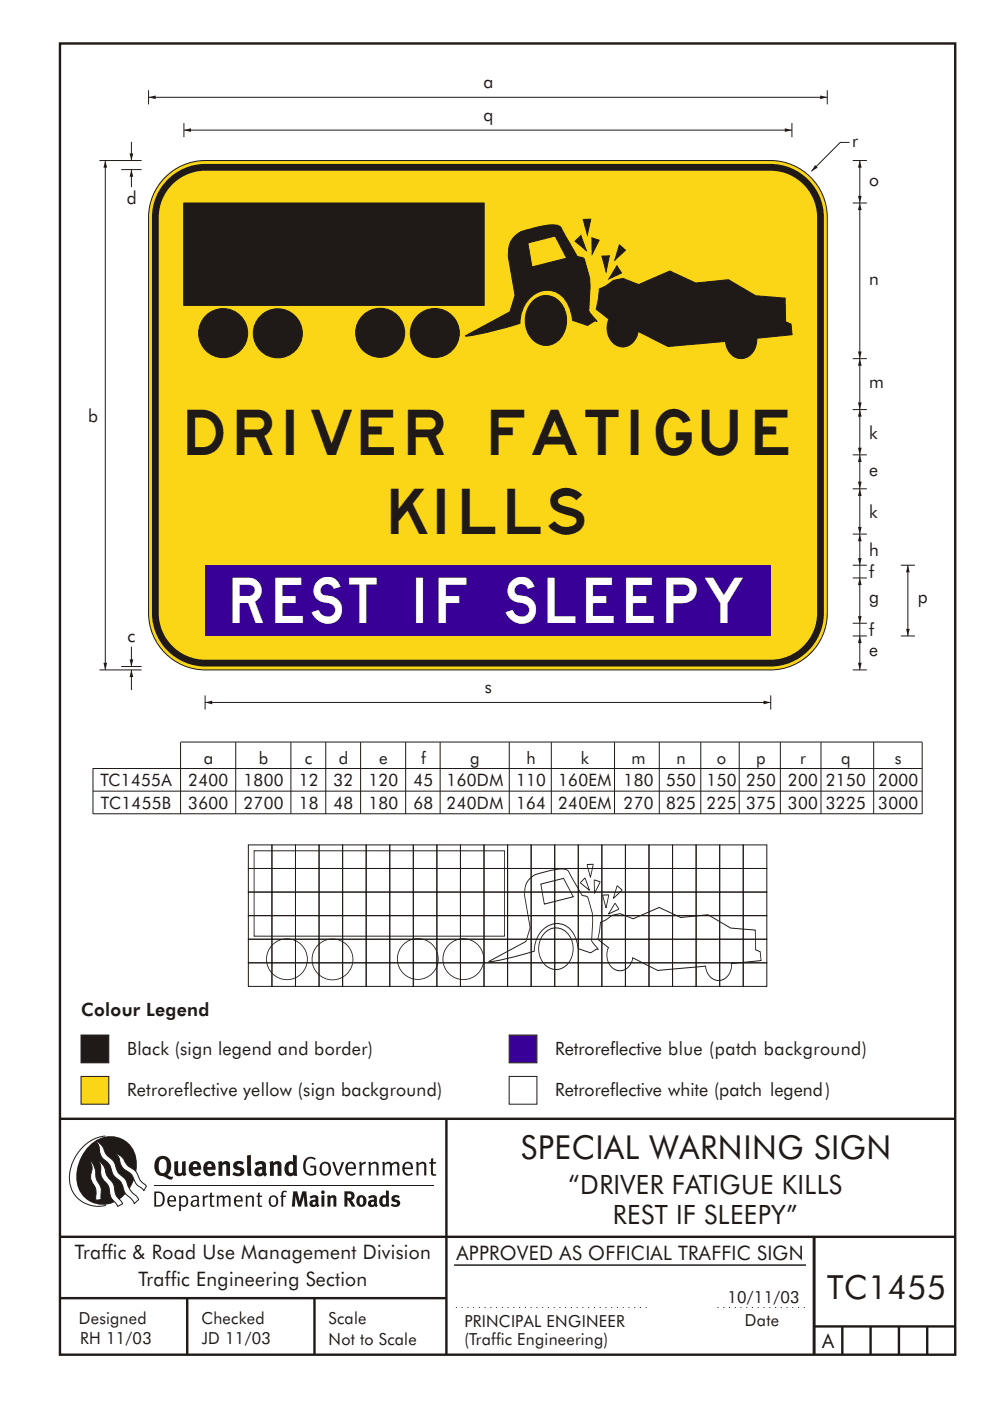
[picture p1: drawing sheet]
<svg xmlns="http://www.w3.org/2000/svg" width="210mm" height="297mm" viewBox="0 0 210 297" stroke-linecap="round" stroke-linejoin="round" font-family="sans-serif">
<g fill="none" stroke="#1f1a17" stroke-width=".51">
<path d="M12.7 9.2h190v278h-190zM12.7 237.2h190M94.7 237.1v50.1M12.7 262.2h190.1M12.7 275.2h82M39.7 275.2v12M66.7 275.2v12M172.7 262.2v25M172.7 281.2h30M178.7 281.2v6M184.7 281.2v6M190.7 281.2v6"/>
<path d="M196.7 281.2v6"/>
</g>
<path d="M96.4 268.2h74.6" fill="none" stroke="#1f1a17" stroke-width=".21"/>
<path d="M96.7 277.2h40.9" fill="none" stroke="#1f1a17" stroke-width=".21" stroke-dasharray=".2 1" stroke-linecap="butt"/>
<g fill="#1f1a17">
<path d="M64.9 245.6a1.61 1.61 0 0 1 2.1 .1l-.2 .2a1.17 1.17 0 0 0-1.4-.1 1.17 1.17 0 0 0-.6 1.2 1.42 1.42 0 0 0 1.2 1.9l.7-.2v-1.2h-.8l-.1-.4h1.3v1.9a1.82 1.82 0 0 1-2.2-.1 1.82 1.82 0 0 1-.6-2.1l.2-.7z" fill-rule="evenodd"/>
<path d="M68.2 246.6a1.77 1.77 0 0 0 .4 2.6 1.39 1.39 0 0 0 1.4-.5 1.39 1.39 0 0 0 .2-1.5 1.19 1.19 0 0 0-2-.6zM68.5 246.8a.83 .83 0 0 1 1 .1 .83 .83 0 0 1 .2 1 .75 .75 0 0 1-.6 1 .75 .75 0 0 1-.8-.8v-.9z" fill-rule="evenodd"/>
<path d="M70.5 246.4l.4-.1 .8 2.4 .8-2.3h.5l-1.1 2.8h-.4z" fill-rule="evenodd"/>
<path d="M73.6 246.7a1.74 1.74 0 0 0 .5 2.5h.9l.5-.3-.2-.3a.89 .89 0 0 1-1.1 .2 .89 .89 0 0 1-.4-.9h1.7a1.15 1.15 0 0 0-.4-1.4 1.15 1.15 0 0 0-1.5 .2zM74 246.9a.67 .67 0 0 1 .8-.1 .67 .67 0 0 1 .3 .7h-1.3z" fill-rule="evenodd"/>
<path d="M76.2 246.4l.4-.1 .1 .5 .5-.4 .5-.1-.2 .5a.61 .61 0 0 0-.8 .6v1.8h-.4z" fill-rule="evenodd"/>
<path d="M78.1 246.4l.5-.1 .1 .5a.89 .89 0 0 1 .9-.5 .89 .89 0 0 1 .7 .8v2.1h-.4v-2.1l-.1-.3-.3-.1-.8 .4v2.1h-.4z" fill-rule="evenodd"/>
<path d="M81.1 246.4l.4-.1 .1 .4a.83 .83 0 0 1 .8-.4 .83 .83 0 0 1 .7 .5 .86 .86 0 0 1 .9-.5 .86 .86 0 0 1 .7 .8v2.1h-.4l-.1-2.3a.5 .5 0 0 0-.8 0l-.2 .2v2.1h-.5v-2.2l-.4-.3-.7 .4v2.1h-.4z" fill-rule="evenodd"/>
<path d="M85.7 246.7a1.74 1.74 0 0 0 .5 2.5h.9l.5-.3-.2-.3a.89 .89 0 0 1-1.1 .2 .89 .89 0 0 1-.4-.9h1.7a1.15 1.15 0 0 0-.5-1.4 1.15 1.15 0 0 0-1.4 .2zM86 246.9a.67 .67 0 0 1 .9-.1 .67 .67 0 0 1 .3 .7h-1.3z" fill-rule="evenodd"/>
<path d="M88.3 246.4l.4-.1 .1 .5a.89 .89 0 0 1 .9-.5 .89 .89 0 0 1 .7 .8v2.1h-.4v-2.1l-.1-.3-.3-.1-.8 .4v2.1h-.4z" fill-rule="evenodd"/>
<path d="M91.5 245.7l.4-.2v.9h.7l-.2 .3h-.5v2.1l.1 .1h.5l.1 .3a.71 .71 0 0 1-1.2-.5v-2h-.3v-.3h.3z" fill-rule="evenodd"/>
<path d="M37 246.3l.8-.2v2a.46 .46 0 0 0 .2 .7 .46 .46 0 0 0 .6-.3v-2.2l.8-.1v2.3l.2 .6-.6 .3-.2-.3a1.03 1.03 0 0 1-1.2 .2 1.03 1.03 0 0 1-.6-1z" fill-rule="evenodd"/>
<path d="M40.4 246.6a1.64 1.64 0 0 0 0 2.3 1.64 1.64 0 0 0 2.3 .1l-.4-.5a.78 .78 0 0 1-.9 .3 .78 .78 0 0 1-.5-.8h1.8a1.37 1.37 0 0 0-.6-1.6 1.37 1.37 0 0 0-1.7 .2zM41 246.9a.48 .48 0 0 1 .7-.1 .48 .48 0 0 1 .2 .6h-1z" fill-rule="evenodd"/>
<path d="M43.5 246.6a1.65 1.65 0 0 0-.2 2 1.65 1.65 0 0 0 1.9 .7l.5-.3-.3-.5a.78 .78 0 0 1-.9 .3 .78 .78 0 0 1-.5-.8h1.8a1.37 1.37 0 0 0-.6-1.6 1.37 1.37 0 0 0-1.7 .2zM44.1 246.9a.48 .48 0 0 1 .6-.1 .48 .48 0 0 1 .2 .6h-.9z" fill-rule="evenodd"/>
<path d="M46.3 246.4l.7-.3 .1 .4a.95 .95 0 0 1 1-.3 .95 .95 0 0 1 .7 .9v2.2h-.8v-2.3l-.3-.2-.5 .3v2.2h-.8z" fill-rule="evenodd"/>
<path d="M49.7 246.5a1.73 1.73 0 0 1 2-.1l-.2 .6-.6-.2a.42 .42 0 0 0-.6 .3l.2 .2a1.23 1.23 0 0 1 1.4 1 1.47 1.47 0 0 1-2.3 .9l-.3-.1 .3-.6 .7 .3a.47 .47 0 0 0 .7-.3 .87 .87 0 0 0-1-.6l-.4-.2-.1-.4z" fill-rule="evenodd"/>
<path d="M54.1 246.6l.3 .6 .3-.2a.62 .62 0 0 1 .9 0v.4a1.21 1.21 0 0 0-1.3 .3 1.21 1.21 0 0 0-.2 1.4 1.19 1.19 0 0 0 1.7 0l.5 .3 .4-.4-.3-.4v-1.3a.96 .96 0 0 0-1.3-1.1zM55 248.1l.6-.1v.6a.43 .43 0 0 1-.6 .1 .43 .43 0 0 1 0-.6z" fill-rule="evenodd"/>
<path d="M57.2 246.4l.7-.3 .1 .4a.95 .95 0 0 1 1-.3 .95 .95 0 0 1 .7 .9v2.2h-.8v-2.3l-.3-.2-.5 .3v2.2h-.8z" fill-rule="evenodd"/>
<path d="M62.2 244.8v1.6a1.29 1.29 0 0 0-1.4 .1 1.29 1.29 0 0 0-.5 1.3 1.24 1.24 0 0 0 .5 1.4 1.24 1.24 0 0 0 1.5-.1l.1 .2h.7l-.1-4.3zM61.5 246.9h.4l.3 .1v1.5l-.3 .2a.48 .48 0 0 1-.6-.5 1.52 1.52 0 0 1 .2-1.3z" fill-rule="evenodd"/>
<path d="M52.4 245l.8-.2 .2 4.5h-.8l-.1-.2z" fill-rule="evenodd"/>
</g>
<path d="M22.4 240.9a9 9 0 0 0-7.4 10.8 6.2 6.2 0 0 0 7.5 3.9M32.7 251.4h59.4" fill="none" stroke="#1f1a17" stroke-width=".21"/>
<path d="M19.1 242.7a5.7 5.7 0 0 1 6.5-1.4 5.7 5.7 0 0 1 3.4 5.7 8.6 8.6 0 0 1-6.2 8.4 5.7 5.7 0 0 1-6.5-7.1 9.9 9.9 0 0 1 2.8-5.6z" fill-rule="evenodd" fill="#1f1a17"/>
<path d="M24.4 244.6a3.1 3.1 0 0 1 2.3 2.1l.8 .8a3.2 3.2 0 0 1 2 2.3l.4 .7 1.2 1-.6 .9-.2-.3a3.5 3.5 0 0 1-1.9-2 3.8 3.8 0 0 0-2.1-2.2 3.5 3.5 0 0 1-1-2.3zM20.4 242a3.4 3.4 0 0 1 1.9 2.4l.7 .9a3.3 3.3 0 0 1 1.7 2.5 4.4 4.4 0 0 0 1.7 2l.3 .3a6.1 6.1 0 0 0 2.5 3.7l.2 .5-.9 .9a6.1 6.1 0 0 0-1.9-2.2l-.4-.7a3.6 3.6 0 0 0-1.9-2.8l-.6-1.1a3.6 3.6 0 0 0-1.9-2.8 3.7 3.7 0 0 1-.8-2.4zM21 246.2a3.4 3.4 0 0 1 1.5 2.7l.6 .9a3.8 3.8 0 0 1 1.4 3.1l.3 .8 1.2 1.5-1 .6-.5-.8a3.2 3.2 0 0 1-1.3-2.8 4.3 4.3 0 0 0-1.4-2.2 4.7 4.7 0 0 1-.5-2.9zM19.2 246.1a5.1 5.1 0 0 1 1.2 3.7l.3 .7a3.1 3.1 0 0 1 .7 3l.1 .8-1.1 .2-.1-.8a3.5 3.5 0 0 0-.9-3.2 3.6 3.6 0 0 1 .1-2.6z" fill-rule="evenodd" fill="#fff" stroke="#1f1a17" stroke-width=".21"/>
<g fill="#1f1a17">
<path d="M33.4 245.5a2.51 2.51 0 0 0 .4 3.7l.8 .2a2.78 2.78 0 0 0 2 .6l.2-.5h-.6l-.7-.4a2.56 2.56 0 0 0 0-3.8 1.83 1.83 0 0 0-2.1 .2zM34 245.9a.87 .87 0 0 1 1 0 .87 .87 0 0 1 .4 .9v.4a1.17 1.17 0 0 1-.9 1.5h-.3a2.38 2.38 0 0 1-.2-2.8z" fill-rule="evenodd"/>
<path d="M33.1 252.9v2.6a1.12 1.12 0 0 0 1.2-.3 1.12 1.12 0 0 0 .2-1.1l-.1-.6-.3-.4zM32.7 252.6h1.1a1.67 1.67 0 0 1 1.2 1.7 1.67 1.67 0 0 1-1.3 1.5h-1zM36.1 253.9l-.2 .6h1.1a.55 .55 0 0 0-.3-.7 .55 .55 0 0 0-.6 .1zM35.8 253.8a.95 .95 0 0 1 1.2-.2 .95 .95 0 0 1 .4 1.1h-1.5a.72 .72 0 0 0 .4 .8 .72 .72 0 0 0 .9-.1l.1 .2a1.15 1.15 0 0 1-1.5 0 1.15 1.15 0 0 1-.2-1.5zM38.4 254.1v1.2a.7 .7 0 0 0 .9 .1 .7 .7 0 0 0 .2-.9 .61 .61 0 0 0-.4-.7 .61 .61 0 0 0-.7 .3zM38 253.5l.3-.1 .1 .4a.95 .95 0 0 1 1.2-.1 .95 .95 0 0 1 .3 1.1 .92 .92 0 0 1-.5 1 .92 .92 0 0 1-1-.2v1.1l-.4 .1zM40.9 254.9a.5 .5 0 0 0 .2 .7 .5 .5 0 0 0 .7-.3v-.7zM40.5 253.8a1 1 0 0 1 1.7 .2v1.4l.2 .3-.2 .2-.3-.3a.78 .78 0 0 1-1.4-.1 .78 .78 0 0 1 .8-1.1h.5a.58 .58 0 0 0-.3-.7 .58 .58 0 0 0-.7 .3zM43 253.5l.3-.1 .1 .4 .3-.3h.5l-.2 .3a.52 .52 0 0 0-.6 .6v1.4h-.4zM44.6 252.9l.4-.1-.1 .7h.6l-.1 .3h-.5v1.5a.35 .35 0 0 0 .6 .3v.2a.57 .57 0 0 1-.6 .1 .57 .57 0 0 1-.3-.5v-1.6h-.3v-.3h.3zM45.9 253.5l.4-.1 .1 .4 .2-.2a.64 .64 0 0 1 1 .2 .7 .7 0 0 1 .8-.4 .7 .7 0 0 1 .5 .7v1.7h-.4v-1.7l-.2-.3-.7 .3v1.7h-.3v-1.6a.38 .38 0 0 0-.3-.5 .38 .38 0 0 0-.5 .3l-.1 .1v1.7h-.4zM50.2 253.9l-.2 .6h1.1a.55 .55 0 0 0-.2-.7 .55 .55 0 0 0-.7 .1zM49.9 253.8a.95 .95 0 0 1 1.2-.2 .95 .95 0 0 1 .4 1.1h-1.5a.72 .72 0 0 0 .4 .8 .72 .72 0 0 0 .9-.1l.1 .2a1.15 1.15 0 0 1-1.5 0 1.15 1.15 0 0 1-.2-1.5zM52.1 253.5l.3-.1 .1 .4a.72 .72 0 0 1 .8-.4 .72 .72 0 0 1 .6 .7v1.7h-.4v-1.5a.45 .45 0 0 0-.3-.6 .45 .45 0 0 0-.5 .3l-.2 .1v1.7h-.3zM54.7 252.9l.4-.1v.7h.6l-.1 .3h-.5v1.5a.35 .35 0 0 0 .5 .3v.2a.57 .57 0 0 1-.6 .1 .57 .57 0 0 1-.3-.5v-1.6h-.3v-.3h.3zM57.6 253.9l-.2 .7a.65 .65 0 0 0 .3 .9 .65 .65 0 0 0 .8-.3l.1-.1a.93 .93 0 0 0-.7-1.4zM57.3 253.8a1.12 1.12 0 0 1 1.4 0 1.12 1.12 0 0 1 .2 1.4 1.01 1.01 0 0 1-1.2 .7 1.01 1.01 0 0 1-.7-1.2zM59.9 252.6l.5-.2 .5 .2-.2 .2-.3-.1-.3 .2v.6h.6l-.1 .3h-.5v2h-.4v-2h-.2v-.3h.2zM62.2 252.6l-.3 3.2h.7l.1-2.2 .6 2.2h.5l.7-2.2 .1 2.2h.7l-.3-3.2h-.9l-.5 2.1-.5-2.1zM65.7 253.7l.3 .5a.51 .51 0 0 1 .5-.3 .51 .51 0 0 1 .4 .4v.1a.88 .88 0 0 0-1.1 .3 .88 .88 0 0 0 .2 1.1 .9 .9 0 0 0 1.1-.1l.3 .3 .4-.4-.3-.3v-1.1a.87 .87 0 0 0-.4-.8 .87 .87 0 0 0-1 .1zM66.4 254.9l.5-.1v.5l-.1 .1h-.3l-.2-.1zM68.2 253.5v2.3h.6v-2.4zM68.1 252.8a.4 .4 0 0 0 .8 0 .4 .4 0 0 0-.8 0zM69.4 253.5l.1 2.3h.6v-1.7a.33 .33 0 0 1 .4-.2 .33 .33 0 0 1 .2 .4v1.5h.7v-1.7a.75 .75 0 0 0-.6-.7 .75 .75 0 0 0-.8 .3v-.3zM73.1 252.6v3.2h.6v-1.3l.3 .2 .7 1.1h.7l-.9-1.4a.94 .94 0 0 0 .7-1 .94 .94 0 0 0-.9-.8zM73.7 253.1a.51 .51 0 0 1 .7 .1 .51 .51 0 0 1-.1 .8h-.6zM75.9 253.7a1.19 1.19 0 0 0-.1 1.8 1.19 1.19 0 0 0 1.7-.1 1.19 1.19 0 0 0 0-1.6 1.19 1.19 0 0 0-1.6-.1zM76.5 253.9h.2a.99 .99 0 0 1 0 1.5 1.06 1.06 0 0 1-.2-1.5zM78.1 253.7l.3 .5a.51 .51 0 0 1 .5-.3 .51 .51 0 0 1 .4 .4v.1a.88 .88 0 0 0-1.1 .3 .88 .88 0 0 0 .2 1.1 .9 .9 0 0 0 1.1-.1l.3 .3 .4-.4-.2-.3v-1.1a.87 .87 0 0 0-.5-.8 .87 .87 0 0 0-1 .1zM78.9 254.9l.4-.1v.5l-.1 .1h-.3l-.2-.1zM81.9 252.4v1.2a1.2 1.2 0 0 0-1.4 .5 1.2 1.2 0 0 0 .2 1.5l.5 .3 .8-.2v.1h.6l-.1-3.3zM81.4 254l.5 .1-.1 1.2a.46 .46 0 0 1-.5 0 .46 .46 0 0 1-.2-.6zM83.3 253.6a.79 .79 0 0 0-.2 1 .79 .79 0 0 0 1 .3 .33 .33 0 0 1 0 .5 .33 .33 0 0 1-.5 0l-.5-.2-.2 .4a1.15 1.15 0 0 0 1.2 .3 1.15 1.15 0 0 0 .8-1 1.49 1.49 0 0 0-1.2-.7 .4 .4 0 0 1 .3-.4 .4 .4 0 0 1 .4 .1l.2 .1 .2-.4a1.47 1.47 0 0 0-1.5 0z" fill-rule="evenodd"/>
</g>
<path d="M17.2 228.2h5.9v5.9h-5.9z" fill-rule="evenodd" fill="#fad617" stroke="#1f1a17" stroke-width=".21"/>
<path d="M17.2 219.4h5.9v5.9h-5.9z" fill-rule="evenodd" fill="#1f1a17" stroke="#1f1a17" stroke-width=".21"/>
<path d="M152.2 277.2h18.8" fill="none" stroke="#1f1a17" stroke-width=".21" stroke-dasharray=".2 1" stroke-linecap="butt"/>
<g fill="#1f1a17">
<path d="M53.9 198.4h53.1v.2h-53.1zM107 198.5l.1 .1zM106.9 180.4h.2v18.1h-.2zM107 180.3l.1 .1zM53.9 180.3h53.1v.2h-53.1zM53.8 180.3l.1 .1zM53.8 180.4h.2v18.1h-.2zM53.8 198.5l.1 .1z"/>
<path d="M114.7 187.3l4.9-1.2v.2l-4.8 1.3zM114.6 187.4h.1zM114.7 187.5l.1-.1 .8 4.3h-.2zM115.4 191.7l.1 .1zM115.5 191.6l6.1-1.6v.2l-6.1 1.6zM121.6 190.1l.2 .1zM119.5 186.3l.1-.1 2.1 3.9-.2 .1zM125.7 195.1h.1l-.2 4.3h-.2zM125.6 193.6h.2v1.5h-.1zM124.7 190.5l.2-.1 .9 3.2h-.2zM124.1 189.8a.76 .76 0 0 1 .8 .6h-.2l-.1-.2-.6-.1zM123.5 189.7l.6 .1-.1 .3-.6-.2zM122.2 187.8l.1-.2 .8 1.3 .4 .8-.1 .1zM120.6 184.9l.1-.1 1.6 2.8-.1 .2zM113.7 185.3l2.8-.8a7 7 0 0 1 3.9-.1l.3 .4-.1 .1a2.25 2.25 0 0 0-2.3-.5l-4.6 1.1zM113.5 185.3h.2v.2h-.2zM112.2 186.4l1.3-1.1 .1 .2a4.1 4.1 0 0 0-2.2 4.3h-.2v-.6a4.1 4.1 0 0 1 1-2.8zM111.2 189.8l.2 .1zM111.2 189.9h.2l1.2 6.8h-.2zM112.4 196.6l.2 .1-.9 2.9h-.2zM103.8 203.7l7.8-4.2v.2l-7.8 4.2zM103.7 203.8l.1 .1zM103.6 203.8l.2 .1 .1-.1v.2l-.3-.1zM103.9 203.8l.8-.1v.2l-.8 .1zM104.7 203.7l3.9-.8 4.7-1.3 .1 .2-4.7 1.3-4 .8zM113.3 201.7l.1 .1zM114.9 197.3l1-.9 .1 .2a6 6 0 0 0-2.6 5.1h-.1a6.6 6.6 0 0 1 1.6-4.4zM115.9 196.4l1.2-.5 .8-.2v.2l-.8 .2-1.1 .5zM117.9 195.7l1.3 .1 .8 .3-.1 .2-.8-.3-1.2-.1zM120 196.1a6.1 6.1 0 0 1 2.8 5h-.2a5.9 5.9 0 0 0-2.7-4.8zM122.6 201.1v.1zM122.7 201l2.6 .9v.2l-2.7-.9zM125.3 202v.1zM125.3 201.9l1.3-.8 .1 .2-1.4 .8zM126.7 201.1l.3 .3-.4-.1zM126.5 200.6l.5 .8-.6-.6zM125.4 199.4h.2l.9 1.2-.1 .2zM118.5 205.4h.2v.2h-.2zM116 204.8a3.1 3.1 0 0 0 2.5 .6v.2h-1.3l-1.3-.6zM114.4 202.5l.1-.1 .6 1.4 .9 1-.1 .2-.9-1.1zM114.3 202.1l.1-.1 .1 .4-.1 .1zM114.8 198.7l.2 .1-.6 1.5v1.7l-.1 .1v-1.8zM115.4 197.8l.8-.7 1-.4v.2l-1.3 .7-.9 1.2-.2-.1zM117.2 196.7h.2v.2h-.2zM117.4 196.7a3.2 3.2 0 0 1 2.6 .6l-.1 .2a3.1 3.1 0 0 0-2.5-.6zM120 197.3l.9 1.1 .6 1.4-.1 .1-.6-1.4-.9-1zM121.4 199.9l.1-.1 .1 .4h-.2zM121.4 200.2h.2l.1 .6-.1 1.2-.5 1.6-.2-.1 .5-1.5zM118.7 205.4l1.3-.7 .9-1.2 .2 .1-1 1.3-.9 .5-.5 .2z"/>
<path d="M129.1 193.7v.2l1.1-.5v-.2zM130.2 193.2v.2l1.1-.5v-.2zM131.2 192.7l.1 .1zM130.8 192.2l.4 .6 .2-.1-.4-.6zM130.4 191.5l.4 .7 .2-.1-.4-.7zM130.4 191.5h.2l-.1 .2zM130.4 191.4l-.7 1.2 .2 .1 .7-1.2zM129.7 192.6l-.7 1.1 .2 .2 .7-1.2zM129.1 193.7l.1 .2z"/>
<path d="M126.7 188.1l-.7 1.3 .2 .1 .6-1.3zM127.3 186.9l-.6 1.2 .1 .1 .6-1.2zM127.3 186.9v.2zM126.7 186.7v.2l.6 .2 .1-.2zM126.1 186.4l-.1 .2 .7 .3v-.2zM126.1 186.5l.1 .2zM126 186.5v1.5h.2v-1.5zM126 188v1.4h.2v-1.4zM126 189.4h.2z"/>
<path d="M130.1 190.4l.1 .2 .9-.9-.1-.2zM131 189.5l.1 .2 1-.9-.1-.2zM131.9 188.7h.1zM131.5 188.2l-.1 .1 .6 .5 .1-.2zM131 187.7l-.1 .2 .5 .4 .1-.1zM130.9 187.8l.1 .1zM130.9 187.7l-.5 1.4 .2 .1 .4-1.4zM130.4 189.1l-.4 1.3 .2 .1 .4-1.3zM130.1 190.4l.1 .1z"/>
<path d="M125.5 184.6l-.3 1.4 .2 .1 .3-1.4zM125.8 183.2l-.3 1.4 .2 .1 .3-1.4zM125.8 183.2l.1 .2zM125.2 183.2v.2h.7v-.3zM124.5 183.2v.2h.7v-.2zM124.5 183.3l.2 .1zM124.5 183.3l.3 1.4 .2-.1-.4-1.3zM124.8 184.7l.4 1.4 .2-.1-.4-1.4zM125.2 186h.2z"/>
<path d="M128.8 191.1l-.3 1.4h.2l.3-1.4zM129.1 189.7l-.3 1.4h.2l.3-1.3zM129.1 189.7l.1 .1zM128.5 189.6v.3l.7-.1v-.2zM127.8 189.7v.2h.7v-.3zM127.8 189.8l.2 .1zM127.8 189.8l.3 1.4 .2-.1-.4-1.4zM128.1 191.2l.4 1.3h.2l-.4-1.4zM128.5 192.5h.2z"/>
<path d="M124.5 187.5l.5 1.3 .2-.1-.5-1.3zM124 186.2l.5 1.3 .2-.1-.5-1.3zM124 186.2h.2l-.1 .1zM123.6 186.6l.1 .1 .5-.5-.1-.2zM123 187.1l.2 .1 .5-.5-.1-.1zM123.2 187.1v.1zM123.2 187.1l-.1 .1 .9 .8 .1-.1zM124.1 187.9l-.1 .1 1 .9 .1-.2zM125 188.8l.1-.1z"/>
<path d="M60.9 199l1.7 .3 1.4 1-.1 .1-1.4-.9-1.6-.4zM63.9 200.4l.1-.1 .4 .4 .6 1 .3 1.7h-.2l-.3-1.7zM65.1 203.4h.2v.6l-.3 1.1-1 1.4-.1-.1 .9-1.4zM60.9 207.6l1.6-.3 1.4-.9 .1 .1-1.4 1-1.1 .3h-.6zM57.8 206.5l.1-.1 1.3 .9 1.7 .3v.2l-1.7-.3zM56.5 203.4h.1l.4 1.6 .9 1.4-.1 .1-1-1.4zM57.8 200.3l.1 .1-.9 1.3-.4 1.7h-.1l.3-1.7zM57.8 200.3l1.4-1 1.7-.3v.1l-1.7 .4-1.3 .9z"/>
<path d="M70.5 199l1.8 .3 1.4 1-.2 .1-1.3-.9-1.7-.3zM73.7 200.3l.9 1.4 .4 1.7h-.2l-.3-1.6-1-1.4zM74.8 203.4h.2l-.1 .6-.3 1.1-.9 1.4-.2-.1 1-1.3zM70.5 207.7l1.7-.4 1.3-.9 .2 .1-1.4 1-1.2 .3h-.6zM67.4 206.5l.1-.1 1.4 .9 1.6 .4v.1l-1.7-.3zM66.1 203.4h.2l.3 1.7 .9 1.3-.1 .1-.9-1.4zM67.4 200.3l.1 .1-.9 1.4-.3 1.6h-.2l.4-1.7zM67.4 200.3l1.4-1 1.7-.3v.2l-1.6 .3-1.4 .9z"/>
<path d="M88.6 198.9l1.8 .3 1.4 1-.2 .1-1.3-.9-1.7-.3zM91.6 200.3l.2-.1 .3 .4 .6 1 .4 1.7h-.2l-.3-1.6zM92.9 203.3h.2l-.1 .6-.3 1.1-.9 1.4-.2-.1 1-1.3zM88.6 207.6l1.7-.4 1.3-.9 .2 .1-1.4 1-1.2 .3h-.6zM85.5 206.4l.1-.1 1.4 .9 1.6 .4v.1l-1.7-.3zM84.2 203.3h.2l.3 1.7 .9 1.3-.1 .1-.9-1.4zM85.5 200.2l.1 .1-.9 1.4-.3 1.6h-.2l.4-1.7zM85.5 200.2l1.4-1 1.7-.3v.2l-1.6 .3-1.4 .9z"/>
<path d="M98.3 198.9l1.7 .4 1.4 .9-.1 .2-1.3-1-1.7-.3zM101.3 200.4l.1-.2 .4 .5 .6 .9 .3 1.8h-.1l-.4-1.7zM102.6 203.4h.1v.6l-.3 1.1-1 1.4-.1-.1 .9-1.4zM98.3 207.6l1.7-.3 1.3-.9 .1 .1-1.4 .9-1.1 .3-.6 .1zM95.3 206.4l1.4 .9 1.6 .3v.2l-1.7-.4-1-.5-.4-.4zM93.9 203.4h.2l.3 1.6 .9 1.4-.1 .1-1-1.4zM95.2 200.2l.1 .2-.9 1.3-.3 1.7h-.2l.3-1.8zM95.2 200.2l1.4-.9 1.7-.4v.2l-1.6 .3-1.4 1z"/>
<path d="M155 196.7l5.2 .4v.2l-5.2-.4zM155 196.8v.1zM150.3 193.8l4.8 2.9-.1 .2-4.8-2.9zM150.2 193.8v.1zM144.4 194.4l5.8-.6v.2l-5.8 .6zM144.4 194.5v.1zM139.9 192.3l4.6 2.1-.1 .2-4.6-2.1zM134.3 194.7l5.5-2.4 .1 .2-5.5 2.4zM134.3 194.8v.1zM131.6 193.6l2.8 1.1-.1 .2-2.8-1.1zM129.9 194l1.7-.4v.2l-1.7 .4zM128.5 195l1.3-1 .1 .2-1.3 .9zM127.4 195.5l1.1-.6 .1 .2-1.2 .6zM127.3 195.5l.1 .1zM127.3 195.6h.2l-.2 1.8h-.2zM127.1 197.4l.2 .1-.4 1.7-.2-.1zM126.7 199.1l.1 .1zM126.9 199.1l2.2 1.7-.1 .2-2.2-1.8zM129.1 200.8l.1 .2zM129 200.9l.2 .1-.3 .8h-.2zM128.7 201.8h.2v1h-.2zM128.7 202.8h.2v.1h-.2zM128.7 202.9h.2l.2 1 .7 1.1-.1 .1-.8-1.2zM129.8 205l1.1 .6 .8 .1v.2l-1.3-.2-.7-.6zM131.7 205.7l.1 .2zM131.8 205.8v.1zM131.8 205.7l.7-.2 .8-.6 .2 .1-1 .7-.7 .2zM134.2 203.1h.1l-.2 .9-.6 1-.2-.1 .6-1zM134.2 202.9l.1 .2zM134.3 203l5.3 2.6-.1 .2-5.3-2.6zM139.5 205.7v.2zM139.5 205.6l10.2-.9v.3l-10.2 .9zM149.7 204.7l.1 .1zM149.6 204.9l.2-.1v.2h-.2zM149.6 205h.2l.2 .9 .8 1.1-.2 .2-.7-1.2zM150.8 207l1 .7 .8 .1v.2l-1.2-.3-.8-.5zM152.6 207.8l.1 .2zM152.7 207.9v.1zM152.7 207.8l.8-.3 1-.9 .1 .2-.3 .3a2.63 2.63 0 0 1-1.6 .9zM155.1 204.3h.2l-.1 1.1-.6 1.4-.1-.2 .6-1.3zM155.1 204.2l.1 .1zM155.2 204.2l6.3-.6v.2l-6.3 .6zM161.5 203.7l.1 .1zM161.2 201.8h.2l.2 1.8-.2 .1zM160.4 201.3l.9 .4v.2l-1-.4zM160.2 201.4l.1 .1zM160.2 197.2h.1l.1 4.2h-.2zM160.2 197.1l.1 .1z"/>
</g>
<g fill="none" stroke="#1f1a17" stroke-width=".21">
<path d="M52.7 179.1h5v5h-5zM57.7 179.1h5v5h-5zM62.7 179.1h5v5h-5zM67.7 179.1h5v5h-5zM72.7 179.1h5v5h-5zM77.7 179.1h5v5h-5zM82.7 179.1h5v5h-5zM87.7 179.1h5v5h-5zM92.7 179.1h5v5h-5zM97.7 179.1h5v5h-5zM102.7 179.1h5v5h-5zM107.7 179.1h5v5h-5z"/>
<path d="M112.7 179.1h5v5h-5zM117.7 179.1h5v5h-5zM122.7 179.1h5v5h-5zM127.7 179.1h5v5h-5zM132.7 179.1h5v5h-5zM137.7 179.1h5v5h-5zM142.7 179.1h5v5h-5zM147.7 179.1h5v5h-5zM152.7 179.1h5v5h-5zM157.7 179.1h5v5h-5zM52.7 184.1h5v5h-5zM52.7 189.1h5v5h-5z"/>
<path d="M52.7 194.1h5v5h-5zM52.7 199.1h5v5h-5zM57.7 184.1h5v5h-5zM57.7 189.1h5v5h-5zM57.7 194.1h5v5h-5zM57.7 199.1h5v5h-5zM62.7 184.1h5v5h-5zM62.7 189.1h5v5h-5zM62.7 194.1h5v5h-5zM62.7 199.1h5v5h-5zM67.7 184.1h5v5h-5zM67.7 189.1h5v5h-5z"/>
<path d="M67.7 194.1h5v5h-5zM67.7 199.1h5v5h-5zM72.7 184.1h5v5h-5zM72.7 189.1h5v5h-5zM72.7 194.1h5v5h-5zM72.7 199.1h5v5h-5zM77.7 184.1h5v5h-5zM77.7 189.1h5v5h-5zM77.7 194.1h5v5h-5zM77.7 199.1h5v5h-5zM82.7 184.1h5v5h-5zM82.7 189.1h5v5h-5z"/>
<path d="M82.7 194.1h5v5h-5zM82.7 199.1h5v5h-5zM87.7 184.1h5v5h-5zM87.7 189.1h5v5h-5zM87.7 194.1h5v5h-5zM87.7 199.1h5v5h-5zM92.7 184.1h5v5h-5zM92.7 189.1h5v5h-5zM92.7 194.1h5v5h-5zM92.7 199.1h5v5h-5zM97.7 184.1h5v5h-5zM97.7 189.1h5v5h-5z"/>
<path d="M97.7 194.1h5v5h-5zM97.7 199.1h5v5h-5zM102.7 184.1h5v5h-5zM102.7 189.1h5v5h-5zM102.7 194.1h5v5h-5zM102.7 199.1h5v5h-5zM107.7 184.1h5v5h-5zM107.7 189.1h5v5h-5zM107.7 194.1h5v5h-5zM107.7 199.1h5v5h-5zM112.7 184.1h5v5h-5zM112.7 189.1h5v5h-5z"/>
<path d="M112.7 194.1h5v5h-5zM112.7 199.1h5v5h-5zM117.7 184.1h5v5h-5zM117.7 189.1h5v5h-5zM117.7 194.1h5v5h-5zM117.7 199.1h5v5h-5zM122.7 184.1h5v5h-5zM122.7 189.1h5v5h-5zM122.7 194.1h5v5h-5zM122.7 199.1h5v5h-5zM127.7 184.1h5v5h-5zM127.7 189.1h5v5h-5z"/>
<path d="M127.7 194.1h5v5h-5zM127.7 199.1h5v5h-5zM132.7 184.1h5v5h-5zM132.7 189.1h5v5h-5zM132.7 194.1h5v5h-5zM132.7 199.1h5v5h-5zM137.7 184.1h5v5h-5zM137.7 189.1h5v5h-5zM137.7 194.1h5v5h-5zM137.7 199.1h5v5h-5zM142.7 184.1h5v5h-5zM142.7 189.1h5v5h-5z"/>
<path d="M142.7 194.1h5v5h-5zM142.7 199.1h5v5h-5zM147.7 184.1h5v5h-5zM147.7 189.1h5v5h-5zM147.7 194.1h5v5h-5zM147.7 199.1h5v5h-5zM152.7 184.1h5v5h-5zM152.7 189.1h5v5h-5zM152.7 194.1h5v5h-5zM152.7 199.1h5v5h-5zM157.7 184.1h5v5h-5zM157.7 189.1h5v5h-5z"/>
<path d="M157.7 194.1h5v5h-5zM157.7 199.1h5v5h-5zM52.7 204.1h5v5h-5zM57.7 204.1h5v5h-5zM62.7 204.1h5v5h-5zM67.7 204.1h5v5h-5zM72.7 204.1h5v5h-5zM77.7 204.1h5v5h-5zM82.7 204.1h5v5h-5zM87.7 204.1h5v5h-5zM92.7 204.1h5v5h-5zM97.7 204.1h5v5h-5z"/>
<path d="M102.7 204.1h5v5h-5zM107.7 204.1h5v5h-5zM112.7 204.1h5v5h-5zM117.7 204.1h5v5h-5zM122.7 204.1h5v5h-5zM127.7 204.1h5v5h-5zM132.7 204.1h5v5h-5zM137.7 204.1h5v5h-5zM142.7 204.1h5v5h-5zM147.7 204.1h5v5h-5zM152.7 204.1h5v5h-5zM157.7 204.1h5v5h-5z"/>
</g>
<path d="M35.1 37.6a12 12 0 0 1 8.5-3.6h119.9a12.1 12.1 0 0 1 12 12.1v83.9a12.1 12.1 0 0 1-12 12h-119.9a12.1 12.1 0 0 1-12.1-12v-83.9a12 12 0 0 1 3.6-8.5z" fill-rule="evenodd" fill="#fad617" stroke="#1f1a17" stroke-width=".21"/>
<path d="M35.6 38.1a11.3 11.3 0 0 1 8-3.3h119.9a11.4 11.4 0 0 1 11.3 11.3v83.9a11.4 11.4 0 0 1-11.3 11.3h-119.9a11.4 11.4 0 0 1-11.4-11.3v-83.9a11.3 11.3 0 0 1 3.4-8z" fill-rule="evenodd" fill="#1f1a17"/>
<path d="M36.2 39.5a9.9 9.9 0 0 1 7.4-3.3h119.9a9.9 9.9 0 0 1 9.9 9.9v83.9a9.9 9.9 0 0 1-9.9 9.9h-119.9a9.9 9.9 0 0 1-9.9-9.9v-83.9a9.8 9.8 0 0 1 2.5-6.6z" fill-rule="evenodd" fill="#fad617"/>
<path d="M39 27.6h129" fill="none" stroke="#1f1a17" stroke-width=".21"/>
<g fill="#1f1a17">
<path d="M39 27.6l1.5-.4v.8l-1.5-.4 1.5-.4z" fill-rule="evenodd"/>
<path d="M166.5 27.2l1.5 .4-1.5 .4v-.8l1.5 .4z" fill-rule="evenodd"/>
</g>
<path d="M31.5 20.6h144M39 26.1v3" fill="none" stroke="#1f1a17" stroke-width=".21"/>
<g fill="#1f1a17">
<path d="M31.5 20.6l1.5-.4v.8l-1.5-.4 1.5-.4z" fill-rule="evenodd"/>
<path d="M174 20.2l1.5 .4-1.5 .4v-.8l1.5 .4z" fill-rule="evenodd"/>
</g>
<path d="M31.5 19.1v3" fill="none" stroke="#1f1a17" stroke-width=".21"/>
<g fill="#1f1a17" stroke="#1f1a17" stroke-width=".21">
<path d="M155.1 68.9a3.1 3.1 0 0 1 3.3-.6 3.1 3.1 0 0 1 2 2.6 4.1 4.1 0 0 1-2.9 5.1 3.9 3.9 0 0 1-3.4-5.2l.2-.7z" fill-rule="evenodd"/>
<path d="M127.2 61.3l1.4-.7 1.5-1.2 2.1-.4 3.3 1.3 6.6-2.8 5.5 2.5 6.9-.7 5.8 3.4 6.3 .5 .1 5 1.1 .5 .3 2.3-26.4 2.5-6.4-3.3-6-2.5-2.8-2.1 .4-2.1z" fill-rule="evenodd"/>
<path d="M39 43h63.7v21.8h-63.7z" fill-rule="evenodd"/>
<path d="M112 51.5l.9 5.1 7.3-1.9-2.4-4.7zM109 50.3a5.8 5.8 0 0 0-1 5.2l1.3 7.1-1.1 3.5-9.5 5.1a49.4 49.4 0 0 0 11.6-2.6 6.7 6.7 0 0 1 5.2-7 4.9 4.9 0 0 1 5.2 3.2l.5 1.4 .3 1.7 3.1 1.1 1.7-1 .3 .1-1.7-2.2 .3-5.2-.1-1.8-1.1-3.8a1.15 1.15 0 0 0-1.2-.6l-.4-.2-3-5.3a1.72 1.72 0 0 0-2-1.3l-1.8 .1-3.1 .7a5.2 5.2 0 0 0-3.5 1.8zM112.9 64a4 4 0 0 1 6.6 1.1 5.8 5.8 0 0 1-2 7.8 4.2 4.2 0 0 1-5.7-3 6.1 6.1 0 0 1 1.1-5.9z" fill-rule="evenodd"/>
<path d="M130.9 56.4l1 1.5-2.7 1.2z" fill-rule="evenodd"/>
<path d="M125.6 50.4l1.5 .5-1.5 3z" fill-rule="evenodd"/>
<path d="M131.4 51.9l1.3 1.1-2.3 2.2z" fill-rule="evenodd"/>
<path d="M123.7 46.5h1.6l-.7 3.3z" fill-rule="evenodd"/>
<path d="M127.7 54.3l1.6-.1-.7 3.4z" fill-rule="evenodd"/>
<path d="M122 51.2l1.2-1.3 1.2 3.2z" fill-rule="evenodd"/>
<path d="M130 66.4a3.1 3.1 0 0 1 3.3-.6 3.1 3.1 0 0 1 2 2.6 4.1 4.1 0 0 1-2.9 5.1 3.9 3.9 0 0 1-3.4-5.2l.2-.7z" fill-rule="evenodd"/>
<circle cx="47.3" cy="70.6" r="5.2"/>
<circle cx="58.9" cy="70.7" r="5.2"/>
<circle cx="80.7" cy="70.6" r="5.2"/>
<circle cx="92.3" cy="70.6" r="5.2"/>
</g>
<path d="M43.5 119.8h120v15h-120z" fill="#380096"/>
<path d="M180.2 30.2h-1.9l-6.2 6.1" fill="none" stroke="#1f1a17" stroke-width=".21"/>
<path d="M172.9 35l.6 .5-1.4 .8z" fill-rule="evenodd" fill="#1f1a17"/>
<path d="M182.4 134.8v7.2" fill="none" stroke="#1f1a17" stroke-width=".21"/>
<g fill="#1f1a17">
<path d="M182.4 134.8l.4 1.5h-.8l.4-1.5 .4 1.5z" fill-rule="evenodd"/>
<path d="M182 140.5h.8l-.4 1.5 .4-1.5-.4 1.5z" fill-rule="evenodd"/>
</g>
<path d="M22.3 34v108M180.9 134.8h3M180.9 142h3" fill="none" stroke="#1f1a17" stroke-width=".21"/>
<g fill="#1f1a17">
<path d="M22.3 34l.4 1.5h-.7l.3-1.5 .4 1.5z" fill-rule="evenodd"/>
<path d="M22 140.5h.7l-.4 1.5 .4-1.5-.4 1.5z" fill-rule="evenodd"/>
</g>
<path d="M27.9 30.1v3.9" fill="none" stroke="#1f1a17" stroke-width=".21"/>
<path d="M27.5 32.5h.8l-.4 1.5 .4-1.5-.4 1.5z" fill-rule="evenodd" fill="#1f1a17"/>
<path d="M21.1 34h8.9M25.7 36h4.3M27.9 36v3.7" fill="none" stroke="#1f1a17" stroke-width=".21"/>
<path d="M27.9 36l.4 1.5h-.8z" fill-rule="evenodd" fill="#1f1a17"/>
<path d="M27.9 137.1v4.2M21.1 142h8.9" fill="none" stroke="#1f1a17" stroke-width=".21"/>
<path d="M27.5 139.8h.8l-.4 1.5 .4-1.5-.4 1.5z" fill-rule="evenodd" fill="#1f1a17"/>
<path d="M168 26.1v3M192.6 119.8v15M180.9 132.1h3M182.4 132.1v2.7M25.7 141.3h4.3" fill="none" stroke="#1f1a17" stroke-width=".21"/>
<g fill="#1f1a17">
<path d="M192.6 119.8l.4 1.5h-.8l.4-1.5 .4 1.5z" fill-rule="evenodd"/>
<path d="M192.2 133.3h.8l-.4 1.5 .4-1.5-.4 1.5z" fill-rule="evenodd"/>
</g>
<path d="M182.4 113.2v6.6M191.1 119.8h3M191.1 134.8h3" fill="none" stroke="#1f1a17" stroke-width=".21"/>
<g fill="#1f1a17">
<path d="M182.4 113.2l.4 1.5h-.8l.4-1.5 .4 1.5z" fill-rule="evenodd"/>
<path d="M182 118.3h.8l-.4 1.5 .4-1.5-.4 1.5z" fill-rule="evenodd"/>
</g>
<path d="M180.9 113.2h3M182.4 103.6v9.6" fill="none" stroke="#1f1a17" stroke-width=".21"/>
<g fill="#1f1a17">
<path d="M182.4 103.6l.4 1.5h-.8l.4-1.5 .4 1.5z" fill-rule="evenodd"/>
<path d="M182 111.7h.8l-.4 1.5 .4-1.5-.4 1.5z" fill-rule="evenodd"/>
</g>
<path d="M182.4 34v9M180.9 86.8h3" fill="none" stroke="#1f1a17" stroke-width=".21"/>
<g fill="#1f1a17">
<path d="M182.4 34l.4 1.5h-.8l.4-1.5 .4 1.5z" fill-rule="evenodd"/>
<path d="M182 41.5h.8l-.4 1.5 .4-1.5-.4 1.5z" fill-rule="evenodd"/>
</g>
<path d="M180.9 34h3M180.9 43h3M182.4 43v33" fill="none" stroke="#1f1a17" stroke-width=".21"/>
<g fill="#1f1a17">
<path d="M182.4 43l.4 1.5h-.8l.4-1.5 .4 1.5z" fill-rule="evenodd"/>
<path d="M182 74.5h.8l-.4 1.5 .4-1.5-.4 1.5z" fill-rule="evenodd"/>
</g>
<path d="M182.4 76v10.8" fill="none" stroke="#1f1a17" stroke-width=".21"/>
<g fill="#1f1a17">
<path d="M182.4 76l.4 1.5h-.8l.4-1.5 .4 1.5z" fill-rule="evenodd"/>
<path d="M182 85.3h.8l-.4 1.5 .4-1.5-.4 1.5z" fill-rule="evenodd"/>
</g>
<path d="M175.5 19.1v3M180.9 76h3M27.9 142v4.3" fill="none" stroke="#1f1a17" stroke-width=".21"/>
<path d="M27.9 142l.4 1.5h-.8z" fill-rule="evenodd" fill="#1f1a17"/>
<path d="M182.4 96.4v7.2M180.9 103.6h3" fill="none" stroke="#1f1a17" stroke-width=".21"/>
<g fill="#1f1a17">
<path d="M182.4 96.4l.4 1.5h-.8l.4-1.5 .4 1.5z" fill-rule="evenodd"/>
<path d="M182 102.1h.8l-.4 1.5 .4-1.5-.4 1.5z" fill-rule="evenodd"/>
</g>
<path d="M180.9 96.4h3M182.4 86.8v9.6" fill="none" stroke="#1f1a17" stroke-width=".21"/>
<g fill="#1f1a17">
<path d="M182.4 86.8l.4 1.5h-.8l.4-1.5 .4 1.5z" fill-rule="evenodd"/>
<path d="M182 94.9h.8l-.4 1.5 .4-1.5-.4 1.5z" fill-rule="evenodd"/>
</g>
<path d="M180.9 119.8h3M182.4 119.8v12.3M180.9 122.5h3" fill="none" stroke="#1f1a17" stroke-width=".21"/>
<g fill="#1f1a17">
<path d="M182.4 122.5l.4 1.5h-.8l.4-1.5 .4 1.5z" fill-rule="evenodd"/>
<path d="M182 130.6h.8l-.4 1.5 .4-1.5-.4 1.5z" fill-rule="evenodd"/>
</g>
<path d="M43.5 148.9h120M163.5 147.4v3" fill="none" stroke="#1f1a17" stroke-width=".21"/>
<g fill="#1f1a17">
<path d="M43.5 148.9l1.5-.4v.8l-1.5-.4 1.5-.4z" fill-rule="evenodd"/>
<path d="M162 148.5l1.5 .4-1.5 .4v-.8l1.5 .4z" fill-rule="evenodd"/>
</g>
<g fill="none" stroke="#1f1a17" stroke-width=".21">
<path d="M38.3 157.4v15.2M38.3 157.3h157.4M43.5 147.4v3M50 157.4v15.2M61.7 157.4v15.2M69.1 157.4v15.2M76.5 157.4v15.2M86.1 157.4v15.2M93.4 157.4v15.2M108 157.4v15.2M117 157.4v15.2M130.4 157.4v15.2"/>
<path d="M139.9 157.4v15.2M148.7 157.4v15.2M156.8 157.4v15.2M165.6 157.4v15.2M174.2 157.4v15.2M185.4 157.4v15.2M195.7 157.4v15.2M19.7 162.9h176M19.7 167.7h176M19.7 172.5h176M19.7 162.9v9.7"/>
</g>
<path d="M108 228.2h5.9v5.9h-5.9z" fill-rule="evenodd" fill="#fff" stroke="#1f1a17" stroke-width=".21"/>
<path d="M108 219.4h5.9v5.9h-5.9z" fill-rule="evenodd" fill="#380096" stroke="#1f1a17" stroke-width=".21"/>
<g font-size="9.6" fill="#1f1a17">
<text x="39.8" y="96.4">DRIVER</text>
<text x="104.2" y="96.4">FATIGUE</text>
<text x="83" y="113.2">KILLS</text>
</g>
<text font-size="9.6" fill="#fff" x="49.4" y="132.1">REST IF SLEEPY</text>
<text font-size="7.1" fill="#1f1a17" x="175.5" y="275.4">TC1455</text>
<text font-size="7" fill="#1f1a17" x="110.5" y="245.7">SPECIAL WARNING SIGN</text>
<g font-size="5.6" fill="#1f1a17">
<text x="120.6" y="253.1">“DRIVER FATIGUE KILLS</text>
<text x="130" y="259.4">REST IF SLEEPY”</text>
</g>
<g font-size="4.2" fill="#1f1a17">
<text x="15.9" y="267">Traffic &amp; Road Use Management Division</text>
<text x="96.9" y="267.2">APPROVED AS OFFICIAL TRAFFIC SIGN</text>
<text x="29.4" y="272.6">Traffic Engineering Section</text>
<text x="174.4" y="285.8">A</text>
</g>
<g font-size="3.9" fill="#1f1a17">
<text x="17.2" y="215.3">Colour Legend</text>
<text x="27" y="223.6">Black (sign legend and border)</text>
<text x="117.8" y="223.6">Retroreflective blue (patch background)</text>
<text x="27" y="232.4">Retroreflective yellow (sign background)</text>
<text x="117.8" y="232.4">Retroreflective white (patch legend)</text>
</g>
<g font-size="3.8" fill="#1f1a17">
<text x="102.6" y="18.7">a</text>
<text x="102.6" y="25.6">q</text>
<text x="180.8" y="31.1">r</text>
<text x="184.4" y="39.4">o</text>
<text x="26.9" y="43.3">d</text>
<text x="184.4" y="60.4">n</text>
<text x="184.4" y="82.3">m</text>
<text x="18.7" y="89.4">b</text>
<text x="184.4" y="93.1">k</text>
<text x="184.4" y="100.9">e</text>
<text x="184.4" y="109.9">k</text>
<text x="184.4" y="118">h</text>
<text x="184.4" y="122.6">f</text>
<text x="184.4" y="127.8">g</text>
<text x="194.7" y="127.8">p</text>
<text x="27.1" y="136.2">c</text>
<text x="184.4" y="134.9">f</text>
<text x="184.4" y="139">e</text>
<text x="102.8" y="147">s</text>
</g>
<g font-size="3.6" fill="#1f1a17">
<text x="43.2" y="161.9">a</text>
<text x="54.9" y="161.9">b</text>
<text x="64.7" y="161.9">c</text>
<text x="71.9" y="161.9">d</text>
<text x="80.4" y="161.9">e</text>
<text x="89.3" y="161.9">f</text>
<text x="99.8" y="161.9">g</text>
<text x="111.7" y="161.9">h</text>
<text x="123.2" y="161.9">k</text>
<text x="134" y="161.9">m</text>
<text x="143.5" y="161.9">n</text>
<text x="152.1" y="161.9">o</text>
<text x="160.5" y="161.9">p</text>
<text x="169.7" y="161.9">r</text>
<text x="178.5" y="161.9">q</text>
<text x="189.9" y="161.9">s</text>
<text x="21.3" y="166.7">TC1455A</text>
<text x="40" y="166.7">2400</text>
<text x="51.7" y="166.7">1800</text>
<text x="63.4" y="166.7">12</text>
<text x="70.8" y="166.7">32</text>
<text x="78.2" y="166.7">120</text>
<text x="87.7" y="166.7">45</text>
<text x="94.8" y="166.7">160DM</text>
<text x="109.5" y="166.7">110</text>
<text x="118.4" y="166.7">160EM</text>
<text x="132.3" y="166.7">180</text>
<text x="141.3" y="166.7">550</text>
<text x="149.9" y="166.7">150</text>
<text x="158.3" y="166.7">250</text>
<text x="167.2" y="166.7">200</text>
<text x="175.2" y="166.7">2150</text>
<text x="186.3" y="166.7">2000</text>
<text x="21.4" y="171.5">TC1455B</text>
<text x="40" y="171.5">3600</text>
<text x="51.7" y="171.5">2700</text>
<text x="63.4" y="171.5">18</text>
<text x="70.8" y="171.5">48</text>
<text x="78.2" y="171.5">180</text>
<text x="87.7" y="171.5">68</text>
<text x="94.8" y="171.5">240DM</text>
<text x="109.5" y="171.5">164</text>
<text x="118.4" y="171.5">240EM</text>
<text x="132.3" y="171.5">270</text>
<text x="141.3" y="171.5">825</text>
<text x="149.9" y="171.5">225</text>
<text x="158.3" y="171.5">375</text>
<text x="167.2" y="171.5">300</text>
<text x="175.2" y="171.5">3225</text>
<text x="186.3" y="171.5">3000</text>
</g>
<g font-size="3.5" fill="#1f1a17">
<text x="16.7" y="280.7">Designed</text>
<text x="42.7" y="280.7">Checked</text>
<text x="69.7" y="280.7">Scale</text>
<text x="98.5" y="281.4">PRINCIPAL ENGINEER</text>
<text x="154.3" y="276.3">10/11/03</text>
<text x="158" y="281.2">Date</text>
<text x="17" y="284.9">RH 11/03</text>
<text x="42.8" y="284.9">JD 11/03</text>
<text x="69.7" y="285.2">Not to Scale</text>
<text x="98.5" y="285.1">(Traffic Engineering)</text>
</g>
</svg>
